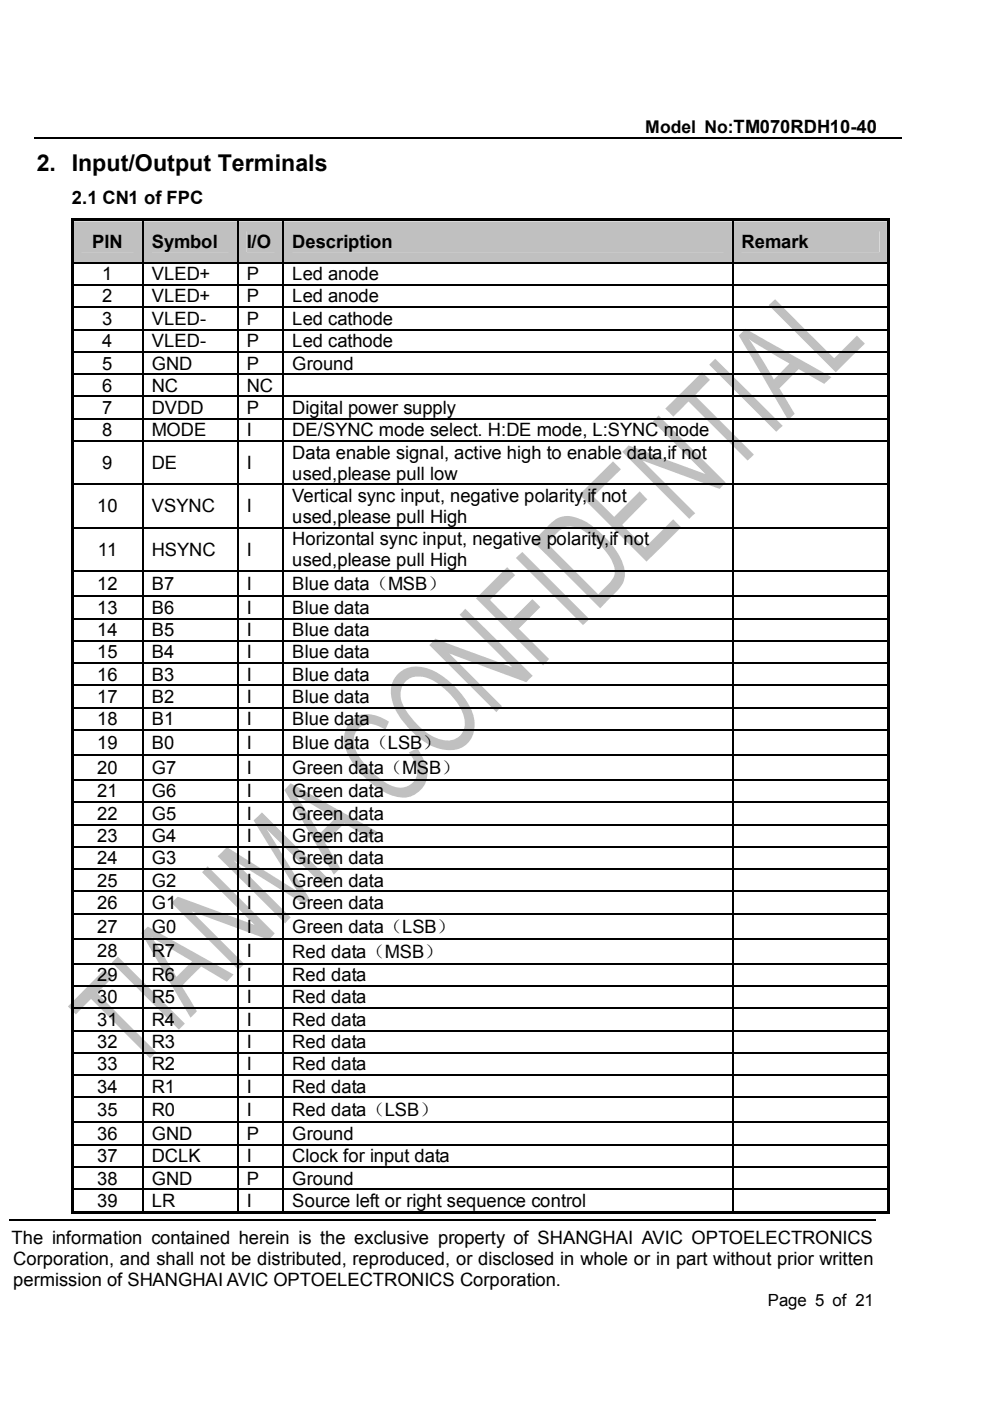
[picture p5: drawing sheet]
<svg xmlns="http://www.w3.org/2000/svg" width="210mm" height="297mm" viewBox="0 0 210 297" stroke-linecap="round" stroke-linejoin="round" font-family="sans-serif">
<g fill="#c0c0c0">
<path d="M22.1 205.6l1.7 1.7-3.2 3.2 12.5 12.5-1.3 1.4-12.5-12.6-3.2 3.3-1.7-1.7z" fill-rule="evenodd"/>
<path d="M24.5 203.3l.5-.5 14.2 14.2-1.3 1.3-14.2-14.2z" fill-rule="evenodd"/>
<path d="M30 197.8l1.3-1.3 18.2 10.1-1.4 1.5-5.4-3.2-1.6 1.6-2.6 2.6 3.2 5.3-1.3 1.4zM32.1 198.7l1.8 2.6 3.5 5.8 3.3-3.3z" fill-rule="evenodd"/>
<path d="M36.3 191.4l1.4-1.3 16.3 6-11.2-11.2 1.2-1.2 14.3 14.2-1.3 1.3-16.4-6 11.2 11.2-1.3 1.2z" fill-rule="evenodd"/>
<path d="M53.8 173.9l1.7-1.7 14.3 14.3-1.3 1.2-11.9-11.9 9 14.7-1.1 1.2-15-9.3 12.1 12.1-1.1 1.3-14.4-14.2 2-2 15 9.4z" fill-rule="evenodd"/>
<path d="M61.6 166.1l18.3 10.2-1.5 1.4-5.4-3.1-.5 .5-3.6 3.6 3.2 5.4-1.3 1.3-10.5-17.9zM62.5 168.3l5.2 8.5 3.3-3.3z" fill-rule="evenodd"/>
<path d="M74.5 152.8a5.1 5.1 0 0 1 6-.8l2 1-.8 1.7a5.5 5.5 0 0 0-4.3-1.1 3.8 3.8 0 0 0-1.9 5.5 17 17 0 0 0 8.1 7.7 3.6 3.6 0 0 0 4-1 3.6 3.6 0 0 0 .4-4l-1.3-2.3 1.8-.8a8.6 8.6 0 0 1 1.9 6.8 5.4 5.4 0 0 1-7.7 3 18.3 18.3 0 0 1-9.4-9.6 5.9 5.9 0 0 1 1.2-6.1z" fill-rule="evenodd"/>
<path d="M84.4 142.9a6.2 6.2 0 0 1 7-.9 17.5 17.5 0 0 1 9 10 5.6 5.6 0 0 1-2.8 6.7 9.4 9.4 0 0 1-9.2-2.6 14.6 14.6 0 0 1-5.5-8.7 5.2 5.2 0 0 1 1.5-4.5zM86 144.5a4.5 4.5 0 0 0-.3 5.6 14.9 14.9 0 0 0 7.3 6.6 3.8 3.8 0 0 0 5.6-3.3 11 11 0 0 0-4.5-7.5 7.6 7.6 0 0 0-6.6-2.3l-.8 .3z" fill-rule="evenodd"/>
<path d="M92.3 135.4l16.3 6.1-11.1-11.2 1.1-1.2 14.3 14.2-1.3 1.3-16.4-6.1 11.2 11.2-1.2 1.3-14.2-14.2z" fill-rule="evenodd"/>
<path d="M102.9 124.9l4.6-4.6 1.7 1.6-5.3 5.3 4.4 4.4 4.6-4.6 1.7 1.7-4.6 4.6 6.4 6.4-1.3 1.4-14.2-14.2z" fill-rule="evenodd"/>
<path d="M109.4 118.3l1.3-1.3 14.3 14.3-1.4 1.2z" fill-rule="evenodd"/>
<path d="M116.3 111.4a5.3 5.3 0 0 1 6.8-1.3 18.6 18.6 0 0 1 9.2 10 5.2 5.2 0 0 1-2.1 5.8l-2.9 3.1-14.4-14.2zM118 113.1l-2 2.1 10.8 10.8 1.1-1a6.2 6.2 0 0 0 2.5-3.7 8.4 8.4 0 0 0-2.7-5.2 14.9 14.9 0 0 0-5.4-4.2 3.5 3.5 0 0 0-4.3 1.2z" fill-rule="evenodd"/>
<path d="M122.9 104.8l7.1-7 1.7 1.7-5.9 5.8 4.4 4.3 5.4-5.4 1.6 1.7-5.3 5.4 4.8 4.8 6-6 1.7 1.7-7.3 7.3z" fill-rule="evenodd"/>
<path d="M133.3 94.4l16.3 6.1-11.2-11.1 1.2-1.3 14.2 14.2-1.2 1.4-16.4-6.1 11.2 11.2-1.3 1.2-14.2-14.2z" fill-rule="evenodd"/>
<path d="M141.1 86.6l7.7-7.7 1.7 1.6-3.2 3.3 12.6 12.6-1.4 1.2-12.5-12.5-3.3 3.2z" fill-rule="evenodd"/>
<path d="M151.6 76.1l14.3 14.2-1.3 1.3-14.2-14.3z" fill-rule="evenodd"/>
<path d="M158.1 69.7l18.2 10.3-1.5 1.4-5.5-3.1-4 4 3.2 5.4-1.4 1.4-10.5-18zM158.8 71.9l5.3 8.6 3.3-3.4z" fill-rule="evenodd"/>
<path d="M163 64.7l1.3-1.3 12.6 12.6 4.8-4.9 1.7 1.7-6.2 6.1z" fill-rule="evenodd"/>
</g>
<path d="M7.3 29.2h184" fill="none" stroke="#000" stroke-width=".25"/>
<path d="M1.9 258.6h183.8" fill="none" stroke="#000" stroke-width=".34"/>
<g fill="#c0c0c0">
<path d="M15.6 46.9h14.5v8.7h-14.5z"/>
<path d="M17.2 49.1h11.2v4.4h-11.2z"/>
<path d="M30.4 46.9h19.9v8.7h-19.9z"/>
<path d="M32.2 49.1h16.3v4.4h-16.3z"/>
<path d="M50.5 46.9h9.4v8.7h-9.4z"/>
<path d="M52.3 49.1h5.9v4.4h-5.9z"/>
<path d="M60.2 46.9h95v8.7h-95z"/>
<path d="M62 49.1h91.4v4.4h-91.4z"/>
<path d="M155.4 46.9h32.6v8.7h-32.6z"/>
<path d="M157.2 49.1h29.2v4.4h-29.2z"/>
</g>
<g fill="#000">
<path d="M15.1 46.3h.5v.5h-.5zM15.1 46.8h.5v8.8h-.5zM15.1 55.6h.5v.2h-.5zM15.6 46.3h14.5v.5h-14.5zM30.1 46.3h.5v.5h-.5zM30.1 55.6h.3v.2h-.3zM30.6 46.3h19.7v.5h-19.7zM50.3 46.3h.5v.5h-.5zM50.3 55.6h.2v.2h-.2zM50.8 46.3h9.1v.5h-9.1zM59.9 46.3h.6v.5h-.6zM59.9 55.6h.3v.2h-.3z"/>
<path d="M60.5 46.3h94.7v.5h-94.7zM155.2 46.3h.5v.5h-.5zM155.2 55.6h.2v.2h-.2zM155.7 46.3h32.4v.5h-32.4zM188.1 46.3h.5v.5h-.5zM188.1 46.8h.5v8.8h-.5zM188.1 55.6h.5v.2h-.5zM15.1 55.8h.5v4.5h-.5zM15.1 60.3h.5v.3h-.5zM15.1 60.6h.5v4.5h-.5zM15.1 65.1h.5v.2h-.5zM15.1 65.3h.5v4.5h-.5z"/>
<path d="M15.1 69.8h.5v.2h-.5zM15.1 70h.5v4.5h-.5zM15.1 74.5h.5v.3h-.5zM15.1 74.8h.5v4.4h-.5zM15.1 79.2h.5v.2h-.5zM30.1 60.3h.3v.3h-.3zM30.1 65.1h.3v.2h-.3zM30.1 69.8h.3v.2h-.3zM30.1 74.5h.3v.3h-.3zM30.1 79.2h.3v.2h-.3zM50.3 60.3h.2v.3h-.2zM50.3 65.1h.2v.2h-.2z"/>
<path d="M50.3 69.8h.2v.2h-.2zM50.3 74.5h.2v.3h-.2zM50.3 79.2h.2v.2h-.2zM59.9 60.3h.3v.3h-.3zM59.9 65.1h.3v.2h-.3zM59.9 69.8h.3v.2h-.3zM59.9 74.5h.3v.3h-.3zM59.9 79.2h.3v.2h-.3zM155.2 60.3h.2v.3h-.2zM155.2 65.1h.2v.2h-.2zM155.2 69.8h.2v.2h-.2zM155.2 74.5h.2v.3h-.2z"/>
<path d="M155.2 79.2h.2v.2h-.2zM188.1 55.8h.5v4.5h-.5zM188.1 60.3h.5v.3h-.5zM188.1 60.6h.5v4.5h-.5zM188.1 65.1h.5v.2h-.5zM188.1 65.3h.5v4.5h-.5zM188.1 69.8h.5v.2h-.5zM188.1 70h.5v4.5h-.5zM188.1 74.5h.5v.3h-.5zM188.1 74.8h.5v4.4h-.5zM188.1 79.2h.5v.2h-.5zM15.1 79.4h.5v4.5h-.5z"/>
<path d="M15.1 83.9h.5v.3h-.5zM15.1 84.2h.5v4.5h-.5zM15.1 88.7h.5v.2h-.5zM15.1 88.9h.5v4.5h-.5zM15.1 93.4h.5v.3h-.5zM30.1 83.9h.3v.3h-.3zM30.1 88.7h.3v.2h-.3zM30.1 93.4h.3v.3h-.3zM50.3 83.9h.2v.3h-.2zM50.3 88.7h.2v.2h-.2zM50.3 93.4h.2v.3h-.2zM59.9 83.9h.3v.3h-.3z"/>
<path d="M59.9 88.7h.3v.2h-.3zM59.9 93.4h.3v.3h-.3zM155.2 83.9h.2v.3h-.2zM155.2 88.7h.2v.2h-.2zM155.2 93.4h.2v.3h-.2zM188.1 79.4h.5v4.5h-.5zM188.1 83.9h.5v.3h-.5zM188.1 84.2h.5v4.5h-.5zM188.1 88.7h.5v.2h-.5zM188.1 88.9h.5v4.5h-.5zM188.1 93.4h.5v.3h-.5zM15.1 93.7h.5v8.9h-.5z"/>
<path d="M15.1 102.6h.5v.2h-.5zM15.1 102.8h.5v9h-.5zM15.1 111.8h.5v.2h-.5zM30.1 102.6h.3v.2h-.3zM30.1 111.8h.3v.2h-.3zM50.3 102.6h.2v.2h-.2zM50.3 111.8h.2v.2h-.2zM59.9 102.6h.3v.2h-.3zM59.9 111.8h.3v.2h-.3zM155.2 102.6h.2v.2h-.2zM155.2 111.8h.2v.2h-.2zM188.1 93.7h.5v8.9h-.5z"/>
<path d="M188.1 102.6h.5v.2h-.5zM188.1 102.8h.5v9h-.5zM188.1 111.8h.5v.2h-.5zM15.1 112h.5v9h-.5zM15.1 121h.5v.3h-.5zM15.1 121.3h.5v5h-.5zM15.1 126.3h.5v.2h-.5zM15.1 126.5h.5v4.5h-.5zM15.1 131h.5v.3h-.5zM15.1 131.3h.5v4.4h-.5zM15.1 135.7h.5v.3h-.5zM30.1 121h.3v.3h-.3z"/>
<path d="M30.1 126.3h.3v.2h-.3zM30.1 131h.3v.3h-.3zM30.1 135.7h.3v.3h-.3zM50.3 121h.2v.3h-.2zM50.3 126.3h.2v.2h-.2zM50.3 131h.2v.3h-.2zM50.3 135.7h.2v.3h-.2zM59.9 121h.3v.3h-.3zM59.9 126.3h.3v.2h-.3zM59.9 131h.3v.3h-.3zM59.9 135.7h.3v.3h-.3zM155.2 121h.2v.3h-.2z"/>
<path d="M155.2 126.3h.2v.2h-.2zM155.2 131h.2v.3h-.2zM155.2 135.7h.2v.3h-.2zM188.1 112h.5v9h-.5zM188.1 121h.5v.3h-.5zM188.1 121.3h.5v5h-.5zM188.1 126.3h.5v.2h-.5zM188.1 126.5h.5v4.5h-.5zM188.1 131h.5v.3h-.5zM188.1 131.3h.5v4.4h-.5zM188.1 135.7h.5v.3h-.5zM15.1 136h.5v4.5h-.5z"/>
<path d="M15.1 140.5h.5v.2h-.5zM15.1 140.7h.5v4.4h-.5zM15.1 145.1h.5v.3h-.5zM15.1 145.4h.5v4.5h-.5zM15.1 149.9h.5v.2h-.5zM15.1 150.1h.5v4.5h-.5zM15.1 154.6h.5v.3h-.5zM15.1 154.9h.5v5.1h-.5zM30.1 140.5h.3v.2h-.3zM30.1 145.1h.3v.3h-.3zM30.1 149.9h.3v.2h-.3zM30.1 154.6h.3v.3h-.3z"/>
<path d="M50.3 140.5h.2v.2h-.2zM50.3 145.1h.2v.3h-.2zM50.3 149.9h.2v.2h-.2zM50.3 154.6h.2v.3h-.2zM59.9 140.5h.3v.2h-.3zM59.9 145.1h.3v.3h-.3zM59.9 149.9h.3v.2h-.3zM59.9 154.6h.3v.3h-.3zM155.2 140.5h.2v.2h-.2zM155.2 145.1h.2v.3h-.2zM155.2 149.9h.2v.2h-.2zM155.2 154.6h.2v.3h-.2z"/>
<path d="M188.1 136h.5v4.5h-.5zM188.1 140.5h.5v.2h-.5zM188.1 140.7h.5v4.4h-.5zM188.1 145.1h.5v.3h-.5zM188.1 145.4h.5v4.5h-.5zM188.1 149.9h.5v.2h-.5zM188.1 150.1h.5v4.5h-.5zM188.1 154.6h.5v.3h-.5zM188.1 154.9h.5v5.1h-.5zM15.1 160h.5v.2h-.5zM15.1 160.2h.5v5h-.5zM15.1 165.2h.5v.3h-.5z"/>
<path d="M15.1 165.5h.5v4.5h-.5zM15.1 170h.5v.2h-.5zM15.1 170.2h.5v4.5h-.5zM15.1 174.7h.5v.2h-.5zM15.1 174.9h.5v4.5h-.5zM15.1 179.4h.5v.3h-.5zM30.1 160h.3v.2h-.3zM30.1 165.2h.3v.3h-.3zM30.1 170h.3v.2h-.3zM30.1 174.7h.3v.2h-.3zM30.1 179.4h.3v.3h-.3zM50.3 160h.2v.2h-.2z"/>
<path d="M50.3 165.2h.2v.3h-.2zM50.3 170h.2v.2h-.2zM50.3 174.7h.2v.2h-.2zM50.3 179.4h.2v.3h-.2zM59.9 160h.3v.2h-.3zM59.9 165.2h.3v.3h-.3zM59.9 170h.3v.2h-.3zM59.9 174.7h.3v.2h-.3zM59.9 179.4h.3v.3h-.3zM155.2 160h.2v.2h-.2zM155.2 165.2h.2v.3h-.2zM155.2 170h.2v.2h-.2z"/>
<path d="M155.2 174.7h.2v.2h-.2zM155.2 179.4h.2v.3h-.2zM188.1 160h.5v.2h-.5zM188.1 160.2h.5v5h-.5zM188.1 165.2h.5v.3h-.5zM188.1 165.5h.5v4.5h-.5zM188.1 170h.5v.2h-.5zM188.1 170.2h.5v4.5h-.5zM188.1 174.7h.5v.2h-.5zM188.1 174.9h.5v4.5h-.5zM188.1 179.4h.5v.3h-.5zM15.1 179.7h.5v4.4h-.5z"/>
<path d="M15.1 184.1h.5v.2h-.5zM15.1 184.3h.5v4.5h-.5zM15.1 188.8h.5v.3h-.5zM15.1 189.1h.5v4.5h-.5zM15.1 193.6h.5v.2h-.5zM15.1 193.8h.5v5.1h-.5zM15.1 198.9h.5v.3h-.5zM30.1 184.1h.3v.2h-.3zM30.1 188.8h.3v.3h-.3zM30.1 193.6h.3v.2h-.3zM30.1 198.9h.3v.3h-.3zM50.3 184.1h.2v.2h-.2z"/>
<path d="M50.3 188.8h.2v.3h-.2zM50.3 193.6h.2v.2h-.2zM50.3 198.9h.2v.3h-.2zM59.9 184.1h.3v.2h-.3zM59.9 188.8h.3v.3h-.3zM59.9 193.6h.3v.2h-.3zM59.9 198.9h.3v.3h-.3zM155.2 184.1h.2v.2h-.2zM155.2 188.8h.2v.3h-.2zM155.2 193.6h.2v.2h-.2zM155.2 198.9h.2v.3h-.2zM188.1 179.7h.5v4.4h-.5z"/>
<path d="M188.1 184.1h.5v.2h-.5zM188.1 184.3h.5v4.5h-.5zM188.1 188.8h.5v.3h-.5zM188.1 189.1h.5v4.5h-.5zM188.1 193.6h.5v.2h-.5zM188.1 193.8h.5v5.1h-.5zM188.1 198.9h.5v.3h-.5zM15.1 199.2h.5v5h-.5zM15.1 204.2h.5v.2h-.5zM15.1 204.4h.5v4.5h-.5zM15.1 208.9h.5v.3h-.5zM15.1 209.2h.5v4.4h-.5z"/>
<path d="M15.1 213.6h.5v.3h-.5zM15.1 213.9h.5v4.5h-.5zM15.1 218.4h.5v.2h-.5zM30.1 204.2h.3v.2h-.3zM30.1 208.9h.3v.3h-.3zM30.1 213.6h.3v.3h-.3zM30.1 218.4h.3v.2h-.3zM50.3 204.2h.2v.2h-.2zM50.3 208.9h.2v.3h-.2zM50.3 213.6h.2v.3h-.2zM50.3 218.4h.2v.2h-.2zM59.9 204.2h.3v.2h-.3z"/>
<path d="M59.9 208.9h.3v.3h-.3zM59.9 213.6h.3v.3h-.3zM59.9 218.4h.3v.2h-.3zM155.2 204.2h.2v.2h-.2zM155.2 208.9h.2v.3h-.2zM155.2 213.6h.2v.3h-.2zM155.2 218.4h.2v.2h-.2zM188.1 199.2h.5v5h-.5zM188.1 204.2h.5v.2h-.5zM188.1 204.4h.5v4.5h-.5zM188.1 208.9h.5v.3h-.5zM188.1 209.2h.5v4.4h-.5z"/>
<path d="M188.1 213.6h.5v.3h-.5zM188.1 213.9h.5v4.5h-.5zM188.1 218.4h.5v.2h-.5zM15.1 218.6h.5v4.5h-.5zM15.1 223.1h.5v.3h-.5zM15.1 223.4h.5v4.4h-.5zM15.1 227.8h.5v.2h-.5zM15.1 228h.5v4.5h-.5zM15.1 232.5h.5v.3h-.5zM15.1 232.8h.5v5.1h-.5zM15.1 237.9h.5v.2h-.5zM30.1 223.1h.3v.3h-.3z"/>
<path d="M30.1 227.8h.3v.2h-.3zM30.1 232.5h.3v.3h-.3zM30.1 237.9h.3v.2h-.3zM50.3 223.1h.2v.3h-.2zM50.3 227.8h.2v.2h-.2zM50.3 232.5h.2v.3h-.2zM50.3 237.9h.2v.2h-.2zM59.9 223.1h.3v.3h-.3zM59.9 227.8h.3v.2h-.3zM59.9 232.5h.3v.3h-.3zM59.9 237.9h.3v.2h-.3zM155.2 223.1h.2v.3h-.2z"/>
<path d="M155.2 227.8h.2v.2h-.2zM155.2 232.5h.2v.3h-.2zM155.2 237.9h.2v.2h-.2zM188.1 218.6h.5v4.5h-.5zM188.1 223.1h.5v.3h-.5zM188.1 223.4h.5v4.4h-.5zM188.1 227.8h.5v.2h-.5zM188.1 228h.5v4.5h-.5zM188.1 232.5h.5v.3h-.5zM188.1 232.8h.5v5.1h-.5zM188.1 237.9h.5v.2h-.5zM15.1 238.1h.5v4.5h-.5z"/>
<path d="M15.1 242.6h.5v.3h-.5zM15.1 242.9h.5v4.4h-.5zM15.1 247.3h.5v.2h-.5zM15.1 247.5h.5v4.5h-.5zM15.1 252h.5v.3h-.5zM15.1 252.3h.5v4.4h-.5zM15.1 256.7h.5v.5h-.5zM15.6 256.7h14.5v.5h-14.5zM30.1 242.6h.3v.3h-.3zM30.1 247.3h.3v.2h-.3zM30.1 252h.3v.3h-.3zM30.1 256.7h.5v.5h-.5z"/>
<path d="M30.6 256.7h19.7v.5h-19.7zM50.3 242.6h.2v.3h-.2zM50.3 247.3h.2v.2h-.2zM50.3 252h.2v.3h-.2zM50.3 256.7h.5v.5h-.5zM50.8 256.7h9.1v.5h-9.1zM59.9 242.6h.3v.3h-.3zM59.9 247.3h.3v.2h-.3zM59.9 252h.3v.3h-.3zM59.9 256.7h.6v.5h-.6zM60.5 256.7h94.7v.5h-94.7zM155.2 242.6h.2v.3h-.2z"/>
<path d="M155.2 247.3h.2v.2h-.2zM155.2 252h.2v.3h-.2zM155.2 256.7h.5v.5h-.5zM155.7 256.7h32.4v.5h-32.4zM188.1 238.1h.5v4.5h-.5zM188.1 242.6h.5v.3h-.5zM188.1 242.9h.5v4.4h-.5zM188.1 247.3h.5v.2h-.5zM188.1 247.5h.5v4.5h-.5zM188.1 252h.5v.3h-.5zM188.1 252.3h.5v4.4h-.5zM188.1 256.7h.5v.5h-.5z"/>
</g>
<g fill="none" stroke="#000" stroke-width=".25">
<path d="M15.6 55.7h14.5M30.3 46.8v8.8M30.3 55.8v4.5M30.4 55.7h19.9M50.4 46.8v8.8M50.4 55.8v4.5M50.5 55.7h9.4M60.1 46.8v8.8M60.1 55.8v4.5M60.2 55.7h95M155.3 46.8v8.8M155.3 55.8v4.5"/>
<path d="M155.4 55.7h32.7M15.6 60.4h14.5M15.6 65.2h14.5M15.6 69.9h14.5M15.6 74.7h14.5M15.6 79.3h14.5M30.3 60.6v4.5M30.3 65.3v4.5M30.3 70v4.5M30.3 74.8v4.4M30.3 79.4v4.5M30.4 60.4h19.9"/>
<path d="M30.4 65.2h19.9M30.4 69.9h19.9M30.4 74.7h19.9M30.4 79.3h19.9M50.4 60.6v4.5M50.4 65.3v4.5M50.4 70v4.5M50.4 74.8v4.4M50.4 79.4v4.5M50.5 60.4h9.4M50.5 65.2h9.4M50.5 69.9h9.4"/>
<path d="M50.5 74.7h9.4M50.5 79.3h9.4M60.1 60.6v4.5M60.1 65.3v4.5M60.1 70v4.5M60.1 74.8v4.4M60.1 79.4v4.5M60.2 60.4h95M60.2 65.2h95M60.2 69.9h95M60.2 74.7h95M60.2 79.3h95"/>
<path d="M155.3 60.6v4.5M155.3 65.3v4.5M155.3 70v4.5M155.3 74.8v4.4M155.3 79.4v4.5M155.4 60.4h32.7M155.4 65.2h32.7M155.4 69.9h32.7M155.4 74.7h32.7M155.4 79.3h32.7M15.6 84.1h14.5M15.6 88.8h14.5"/>
<path d="M15.6 93.5h14.5M30.3 84.2v4.5M30.3 88.9v4.5M30.3 93.7v8.9M30.4 84.1h19.9M30.4 88.8h19.9M30.4 93.5h19.9M50.4 84.2v4.5M50.4 88.9v4.5M50.4 93.7v8.9M50.5 84.1h9.4M50.5 88.8h9.4"/>
<path d="M50.5 93.5h9.4M60.1 84.2v4.5M60.1 88.9v4.5M60.1 93.7v8.9M60.2 84.1h95M60.2 88.8h95M60.2 93.5h95M155.3 84.2v4.5M155.3 88.9v4.5M155.3 93.7v8.9M155.4 84.1h32.7M155.4 88.8h32.7"/>
<path d="M155.4 93.5h32.7M15.6 102.7h14.5M15.6 111.9h14.5M30.3 102.8v9M30.3 112v9M30.4 102.7h19.9M30.4 111.9h19.9M50.4 102.8v9M50.4 112v9M50.5 102.7h9.4M50.5 111.9h9.4M60.1 102.8v9"/>
<path d="M60.1 112v9M60.2 102.7h95M60.2 111.9h95M155.3 102.8v9M155.3 112v9M155.4 102.7h32.7M155.4 111.9h32.7M15.6 121.1h14.5M15.6 126.4h14.5M15.6 131.1h14.5M15.6 135.9h14.5M30.3 121.3v5"/>
<path d="M30.3 126.5v4.5M30.3 131.3v4.4M30.3 136v4.5M30.4 121.1h19.9M30.4 126.4h19.9M30.4 131.1h19.9M30.4 135.9h19.9M50.4 121.3v5M50.4 126.5v4.5M50.4 131.3v4.4M50.4 136v4.5M50.5 121.1h9.4"/>
<path d="M50.5 126.4h9.4M50.5 131.1h9.4M50.5 135.9h9.4M60.1 121.3v5M60.1 126.5v4.5M60.1 131.3v4.4M60.1 136v4.5M60.2 121.1h95M60.2 126.4h95M60.2 131.1h95M60.2 135.9h95M155.3 121.3v5"/>
<path d="M155.3 126.5v4.5M155.3 131.3v4.4M155.3 136v4.5M155.4 121.1h32.7M155.4 126.4h32.7M155.4 131.1h32.7M155.4 135.9h32.7M15.6 140.6h14.5M15.6 145.3h14.5M15.6 150h14.5M15.6 154.8h14.5M30.3 140.7v4.4"/>
<path d="M30.3 145.4v4.5M30.3 150.1v4.5M30.3 154.9v5.1M30.4 140.6h19.9M30.4 145.3h19.9M30.4 150h19.9M30.4 154.8h19.9M50.4 140.7v4.4M50.4 145.4v4.5M50.4 150.1v4.5M50.4 154.9v5.1M50.5 140.6h9.4"/>
<path d="M50.5 145.3h9.4M50.5 150h9.4M50.5 154.8h9.4M60.1 140.7v4.4M60.1 145.4v4.5M60.1 150.1v4.5M60.1 154.9v5.1M60.2 140.6h95M60.2 145.3h95M60.2 150h95M60.2 154.8h95M155.3 140.7v4.4"/>
<path d="M155.3 145.4v4.5M155.3 150.1v4.5M155.3 154.9v5.1M155.4 140.6h32.7M155.4 145.3h32.7M155.4 150h32.7M155.4 154.8h32.7M15.6 160.1h14.5M15.6 165.3h14.5M15.6 170.1h14.5M15.6 174.8h14.5M15.6 179.6h14.5"/>
<path d="M30.3 160.2v5M30.3 165.5v4.5M30.3 170.2v4.5M30.3 174.9v4.5M30.3 179.7v4.4M30.4 160.1h19.9M30.4 165.3h19.9M30.4 170.1h19.9M30.4 174.8h19.9M30.4 179.6h19.9M50.4 160.2v5M50.4 165.5v4.5"/>
<path d="M50.4 170.2v4.5M50.4 174.9v4.5M50.4 179.7v4.4M50.5 160.1h9.4M50.5 165.3h9.4M50.5 170.1h9.4M50.5 174.8h9.4M50.5 179.6h9.4M60.1 160.2v5M60.1 165.5v4.5M60.1 170.2v4.5M60.1 174.9v4.5"/>
<path d="M60.1 179.7v4.4M60.2 160.1h95M60.2 165.3h95M60.2 170.1h95M60.2 174.8h95M60.2 179.6h95M155.3 160.2v5M155.3 165.5v4.5M155.3 170.2v4.5M155.3 174.9v4.5M155.3 179.7v4.4M155.4 160.1h32.7"/>
<path d="M155.4 165.3h32.7M155.4 170.1h32.7M155.4 174.8h32.7M155.4 179.6h32.7M15.6 184.2h14.5M15.6 189h14.5M15.6 193.7h14.5M15.6 199h14.5M30.3 184.3v4.5M30.3 189.1v4.5M30.3 193.8v5.1M30.3 199.2v5"/>
<path d="M30.4 184.2h19.9M30.4 189h19.9M30.4 193.7h19.9M30.4 199h19.9M50.4 184.3v4.5M50.4 189.1v4.5M50.4 193.8v5.1M50.4 199.2v5M50.5 184.2h9.4M50.5 189h9.4M50.5 193.7h9.4M50.5 199h9.4"/>
<path d="M60.1 184.3v4.5M60.1 189.1v4.5M60.1 193.8v5.1M60.1 199.2v5M60.2 184.2h95M60.2 189h95M60.2 193.7h95M60.2 199h95M155.3 184.3v4.5M155.3 189.1v4.5M155.3 193.8v5.1M155.3 199.2v5"/>
<path d="M155.4 184.2h32.7M155.4 189h32.7M155.4 193.7h32.7M155.4 199h32.7M15.6 204.3h14.5M15.6 209h14.5M15.6 213.8h14.5M15.6 218.5h14.5M30.3 204.4v4.5M30.3 209.2v4.4M30.3 213.9v4.5M30.3 218.6v4.5"/>
<path d="M30.4 204.3h19.9M30.4 209h19.9M30.4 213.8h19.9M30.4 218.5h19.9M50.4 204.4v4.5M50.4 209.2v4.4M50.4 213.9v4.5M50.4 218.6v4.5M50.5 204.3h9.4M50.5 209h9.4M50.5 213.8h9.4M50.5 218.5h9.4"/>
<path d="M60.1 204.4v4.5M60.1 209.2v4.4M60.1 213.9v4.5M60.1 218.6v4.5M60.2 204.3h95M60.2 209h95M60.2 213.8h95M60.2 218.5h95M155.3 204.4v4.5M155.3 209.2v4.4M155.3 213.9v4.5M155.3 218.6v4.5"/>
<path d="M155.4 204.3h32.7M155.4 209h32.7M155.4 213.8h32.7M155.4 218.5h32.7M15.6 223.3h14.5M15.6 227.9h14.5M15.6 232.6h14.5M15.6 238h14.5M30.3 223.4v4.4M30.3 228v4.5M30.3 232.8v5.1M30.3 238.1v4.5"/>
<path d="M30.4 223.3h19.9M30.4 227.9h19.9M30.4 232.6h19.9M30.4 238h19.9M50.4 223.4v4.4M50.4 228v4.5M50.4 232.8v5.1M50.4 238.1v4.5M50.5 223.3h9.4M50.5 227.9h9.4M50.5 232.6h9.4M50.5 238h9.4"/>
<path d="M60.1 223.4v4.4M60.1 228v4.5M60.1 232.8v5.1M60.1 238.1v4.5M60.2 223.3h95M60.2 227.9h95M60.2 232.6h95M60.2 238h95M155.3 223.4v4.4M155.3 228v4.5M155.3 232.8v5.1M155.3 238.1v4.5"/>
<path d="M155.4 223.3h32.7M155.4 227.9h32.7M155.4 232.6h32.7M155.4 238h32.7M15.6 242.7h14.5M15.6 247.4h14.5M15.6 252.1h14.5M30.3 242.9v4.4M30.3 247.5v4.5M30.3 252.3v4.4M30.4 242.7h19.9M30.4 247.4h19.9"/>
<path d="M30.4 252.1h19.9M50.4 242.9v4.4M50.4 247.5v4.5M50.4 252.3v4.4M50.5 242.7h9.4M50.5 247.4h9.4M50.5 252.1h9.4M60.1 242.9v4.4M60.1 247.5v4.5M60.1 252.3v4.4M60.2 242.7h95M60.2 247.4h95"/>
<path d="M60.2 252.1h95M155.3 242.9v4.4M155.3 247.5v4.5M155.3 252.3v4.4M155.4 242.7h32.7M155.4 247.4h32.7M155.4 252.1h32.7"/>
</g>
<text font-size="4.9" x="7.8" y="36.4">2. Input/Output Terminals</text>
<g font-size="3.9">
<text x="15.2" y="43.2">2.1 CN1 of FPC</text>
<text x="19.6" y="52.5">PIN</text>
<text x="32.2" y="52.5">Symbol</text>
<text x="52.3" y="52.5">I/O</text>
<text x="62" y="52.5">Description</text>
<text x="157.2" y="52.5">Remark</text>
<text x="21.7" y="59.4">1</text>
<text x="32.2" y="59.4">VLED+</text>
<text x="52.3" y="59.4">P</text>
<text x="62" y="59.4">Led anode</text>
<text x="21.7" y="64.1">2</text>
<text x="32.2" y="64.1">VLED+</text>
<text x="52.3" y="64.1">P</text>
<text x="62" y="64.1">Led anode</text>
<text x="21.7" y="68.9">3</text>
<text x="32.2" y="68.9">VLED-</text>
<text x="52.3" y="68.9">P</text>
<text x="62" y="68.9">Led cathode</text>
<text x="21.7" y="73.6">4</text>
<text x="32.2" y="73.6">VLED-</text>
<text x="52.3" y="73.6">P</text>
<text x="62" y="73.6">Led cathode</text>
<text x="21.7" y="78.3">5</text>
<text x="21.7" y="83.1">6</text>
<text x="32.2" y="78.3">GND</text>
<text x="32.2" y="83.1">NC</text>
<text x="52.3" y="78.3">P</text>
<text x="52.3" y="83.1">NC</text>
<text x="62" y="78.3">Ground</text>
<text x="21.7" y="87.7">7</text>
<text x="32.2" y="87.7">DVDD</text>
<text x="52.3" y="87.7">P</text>
<text x="62" y="87.7">Digital power supply</text>
<text x="21.7" y="92.5">8</text>
<text x="32.2" y="92.5">MODE</text>
<text x="52.3" y="92.5">I</text>
<text x="62" y="92.5">DE/SYNC mode select. H:DE mode, L:SYNC mode</text>
<text x="21.7" y="99.4">9</text>
<text x="32.2" y="99.4">DE</text>
<text x="52.3" y="99.4">I</text>
<text x="62" y="97.2">Data enable signal, active high to enable data,if not</text>
<text x="62" y="101.7">used,please pull low</text>
<text x="62" y="106.5">Vertical sync input, negative polarity,if not</text>
<text x="20.6" y="108.7">10</text>
<text x="32.2" y="108.7">VSYNC</text>
<text x="52.3" y="108.7">I</text>
<text x="62" y="110.9">used,please pull High</text>
<text x="20.7" y="117.8">11</text>
<text x="32.2" y="117.8">HSYNC</text>
<text x="52.3" y="117.8">I</text>
<text x="62" y="115.6">Horizontal sync input, negative polarity,if not</text>
<text x="20.6" y="125.1">12</text>
<text x="32.2" y="125.1">B7</text>
<text x="52.3" y="125.1">I</text>
<text x="62" y="120.1">used,please pull High</text>
<text x="62" y="125.2">Blue data（MSB）</text>
<text x="20.6" y="130.1">13</text>
<text x="32.2" y="130.1">B6</text>
<text x="52.3" y="130.1">I</text>
<text x="62" y="130.1">Blue data</text>
<text x="20.6" y="134.8">14</text>
<text x="32.2" y="134.8">B5</text>
<text x="52.3" y="134.8">I</text>
<text x="62" y="134.8">Blue data</text>
<text x="20.6" y="139.6">15</text>
<text x="32.2" y="139.6">B4</text>
<text x="52.3" y="139.6">I</text>
<text x="62" y="139.6">Blue data</text>
<text x="20.6" y="144.3">16</text>
<text x="20.6" y="149">17</text>
<text x="32.2" y="144.3">B3</text>
<text x="32.2" y="149">B2</text>
<text x="52.3" y="144.3">I</text>
<text x="52.3" y="149">I</text>
<text x="62" y="144.3">Blue data</text>
<text x="62" y="149">Blue data</text>
<text x="20.6" y="153.7">18</text>
<text x="32.2" y="153.7">B1</text>
<text x="52.3" y="153.7">I</text>
<text x="62" y="153.7">Blue data</text>
<text x="20.6" y="158.8">19</text>
<text x="32.2" y="158.8">B0</text>
<text x="52.3" y="158.8">I</text>
<text x="62" y="158.8">Blue data（LSB）</text>
<text x="20.6" y="164">20</text>
<text x="32.2" y="164">G7</text>
<text x="52.3" y="164">I</text>
<text x="62" y="164.1">Green data（MSB）</text>
<text x="20.6" y="169">21</text>
<text x="20.6" y="173.8">22</text>
<text x="32.2" y="169">G6</text>
<text x="32.2" y="173.8">G5</text>
<text x="52.3" y="169">I</text>
<text x="52.3" y="173.8">I</text>
<text x="62" y="169">Green data</text>
<text x="62" y="173.8">Green data</text>
<text x="20.6" y="178.5">23</text>
<text x="32.2" y="178.5">G4</text>
<text x="52.3" y="178.5">I</text>
<text x="62" y="178.5">Green data</text>
<text x="20.6" y="183.2">24</text>
<text x="32.2" y="183.2">G3</text>
<text x="52.3" y="183.2">I</text>
<text x="62" y="183.2">Green data</text>
<text x="20.6" y="188">25</text>
<text x="32.2" y="188">G2</text>
<text x="52.3" y="188">I</text>
<text x="62" y="188">Green data</text>
<text x="20.6" y="192.6">26</text>
<text x="20.6" y="197.7">27</text>
<text x="32.2" y="192.6">G1</text>
<text x="32.2" y="197.7">G0</text>
<text x="52.3" y="192.6">I</text>
<text x="52.3" y="197.7">I</text>
<text x="62" y="192.6">Green data</text>
<text x="62" y="197.7">Green data（LSB）</text>
<text x="20.6" y="203">28</text>
<text x="32.2" y="203">R7</text>
<text x="52.3" y="203">I</text>
<text x="62" y="203.1">Red data（MSB）</text>
<text x="20.6" y="208">29</text>
<text x="32.2" y="208">R6</text>
<text x="52.3" y="208">I</text>
<text x="62" y="208">Red data</text>
<text x="20.6" y="212.7">30</text>
<text x="32.2" y="212.7">R5</text>
<text x="52.3" y="212.7">I</text>
<text x="62" y="212.7">Red data</text>
<text x="20.6" y="217.5">31</text>
<text x="32.2" y="217.5">R4</text>
<text x="52.3" y="217.5">I</text>
<text x="62" y="217.5">Red data</text>
<text x="20.6" y="222.2">32</text>
<text x="20.6" y="226.9">33</text>
<text x="32.2" y="222.2">R3</text>
<text x="32.2" y="226.9">R2</text>
<text x="52.3" y="222.2">I</text>
<text x="52.3" y="226.9">I</text>
<text x="62" y="222.2">Red data</text>
<text x="62" y="226.9">Red data</text>
<text x="20.6" y="231.7">34</text>
<text x="32.2" y="231.7">R1</text>
<text x="52.3" y="231.7">I</text>
<text x="62" y="231.7">Red data</text>
<text x="20.6" y="236.7">35</text>
<text x="32.2" y="236.7">R0</text>
<text x="52.3" y="236.7">I</text>
<text x="62" y="236.7">Red data（LSB）</text>
<text x="20.6" y="241.7">36</text>
<text x="32.2" y="241.7">GND</text>
<text x="52.3" y="241.7">P</text>
<text x="62" y="241.7">Ground</text>
<text x="20.6" y="246.4">37</text>
<text x="20.6" y="251.1">38</text>
<text x="32.2" y="246.4">DCLK</text>
<text x="32.2" y="251.1">GND</text>
<text x="52.3" y="246.4">I</text>
<text x="52.3" y="251.1">P</text>
<text x="62" y="246.4">Clock for input data</text>
<text x="62" y="251.1">Ground</text>
<text x="20.6" y="255.8">39</text>
<text x="32.2" y="255.8">LR</text>
<text x="52.3" y="255.8">I</text>
<text x="62" y="255.8">Source left or right sequence control</text>
<text x="2.5" y="263.8">The information contained herein is the exclusive property of SHANGHAI AVIC OPTOELECTRONICS</text>
<text x="2.8" y="268.3">Corporation, and shall not be distributed, reproduced, or disclosed in whole or in part without prior written</text>
<text x="2.8" y="272.7">permission of SHANGHAI AVIC OPTOELECTRONICS Corporation.</text>
</g>
<text font-size="3.7" x="136.8" y="28.1">Model No:TM070RDH10-40</text>
<text font-size="3.6" x="162.8" y="276.8">Page 5 of 21</text>
</svg>
